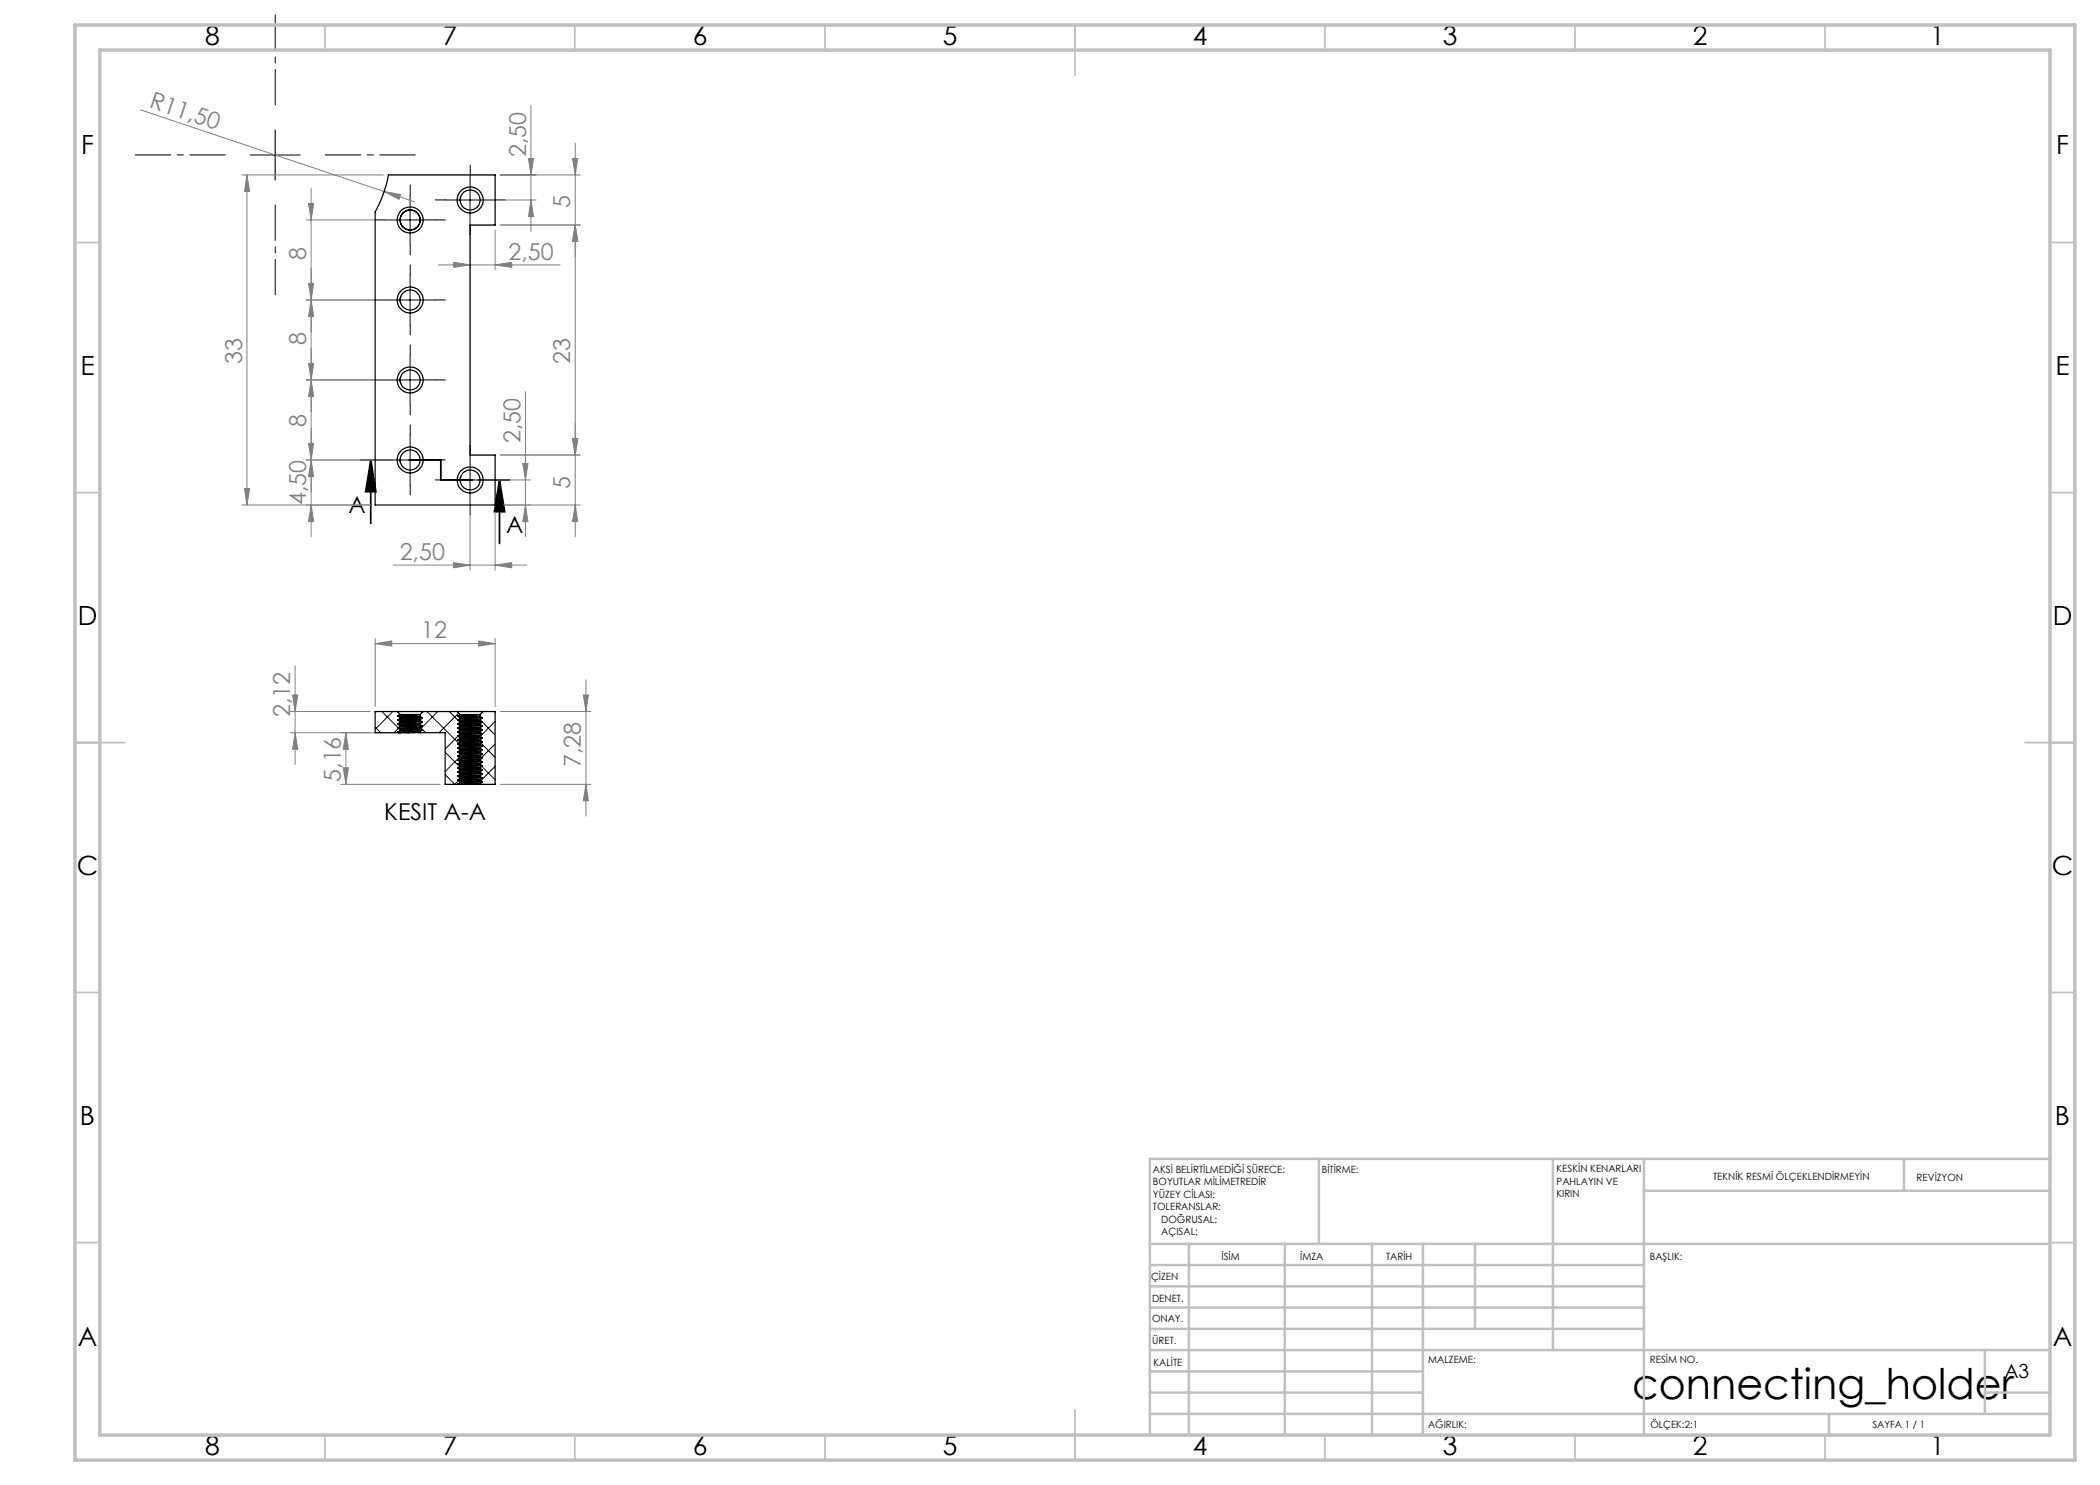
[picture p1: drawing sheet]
<svg xmlns="http://www.w3.org/2000/svg" width="420mm" height="297mm" viewBox="0 0 420 297" stroke-linecap="round" stroke-linejoin="round" font-family="sans-serif">
<path d="M74.2 92l1 6.4h-2.1zM74.2 92v12.7M99.9 96l1 6.3h-2zM99.9 96v12.7" fill="none" stroke="#000" stroke-width=".35"/>
<g fill="none" stroke="#808080" stroke-width=".2">
<path d="M28.1 22l48.7 16.3M48.4 35h28.3M49.4 35v66M49.4 35l.5 3.3h-1zM62.2 37.6v69.7M76.8 38.3l3.3 .6-.3 1zM76.8 38.3l6.1 2.1M100 35h16M105.7 31.7h1l-.5 3.3zM106.2 21.1v25.3M114.5 31.7h1l-.5 3.3zM115 28.6v78.7"/>
<path d="M61.2 44h19.8M61.7 40.7h1l-.5 3.3zM61.7 56.7h1l-.5 3.3zM87.7 53h24.3M90.7 52.5l3.3 .5-3.3 .5zM94 41v13M95 40h12.2M99 53l3.3-.5v1zM99 46v8M106.2 40l.5 3.3h-1zM115 45l.5 3.3h-1zM116 45h-16"/>
<path d="M61.2 60h19.8M61.7 72.7h1l-.5 3.3zM62.2 60l.5 3.3h-1zM62.2 76l.5 3.3h-1zM81 76h-19.8M105.1 78.3v29M48.9 97.7h1l-.5 3.3zM61.7 88.7h1l-.5 3.3zM62.2 92l.5 3.3h-1zM81 92h-19.8M94 97v17M95 96h11.1"/>
<path d="M104.6 92.7h1l-.5 3.3zM114.5 87.7h1l-.5 3.3zM116 91h-16M62.2 101l.5 3.3h-1zM74 101h-25.6M78.6 113h26.8M90.7 112.5l3.3 .5-3.3 .6zM99 113l3.3-.5v1.1zM99 102v12M100 101h16M105.1 101l.5 3.3h-1zM115 101l.5 3.3h-1z"/>
<path d="M58.5 139h1l-.5 3.3zM59 133.1v19.8M75 128.7l3.4-.5v1zM75 127.7v13.6M75 128.7h24M95.7 128.2l3.3 .5-3.3 .5zM99 127.7v13.6M116.7 139h1l-.5 3.3zM117.2 136v27.2M58 142.3h16M58 146.5h25.1M59 146.5l.5 3.4h-1z"/>
<path d="M68.2 156.9h19.8M68.7 153.6h1l-.5 3.3zM69.2 146.5l.5 3.4h-1zM69.2 146.5v10.4M100 156.9h18.2M100 142.3h18.2M117.2 156.9l.5 3.3h-1z"/>
</g>
<g fill="none" stroke="#000" stroke-width=".2" stroke-dasharray="15.2 1.3 1.3 1.3">
<path d="M82.1 39v-2M89.1 40h-2M94.1 35v-2M99.1 40h2M77.1 44h-2M77.1 60h-2M82.1 49v2M82.1 55v-2M87.1 44h2M87.1 60h2M94.1 45v2M77.1 76h-2"/>
<path d="M82.1 65v2M82.1 71v-2M87.1 76h2M77.1 92h-2M82.1 81v2M82.1 87v-2M82.1 97v2M87.1 92h2M89.1 96h-2M94.1 91v-2M99.1 96h2M94.1 101v2"/>
</g>
<path d="M45.1 31h-18M55.1 21v-18M65.1 31h18M55.1 41v18" fill="none" stroke="#000" stroke-width=".2" stroke-dasharray="15.2 1.3 1.3 1.3" stroke-dashoffset="8.1"/>
<g fill="none" stroke="#000" stroke-width=".2">
<path d="M50 31h10M55 26v10M82 39v10M94 35v10M77 44h10M82 55v10M89 40h10M77 60h10M77 76h10M82 71v10M77 92h10M82 87v10"/>
<path d="M89 96h10M94 91v10"/>
</g>
<path d="M72.2 92h6.3M81.8 92h6.4M88.2 96v-4M94.5 96h-6.3M101.9 96h-6.3" fill="none" stroke="#000" stroke-width=".35" stroke-dasharray="6.3 1.3 1.3 1.3 1.3 1.3"/>
<g fill="none" stroke="#c0c0c0" stroke-width=".35">
<path d="M65 5v5M115 5v5M165 5v5M215 5v10M265 5v5M315 5v5M365 5v5M15 48.5h5M410 48.5h5M15 98.5h5M410 98.5h5M15 148.5h10"/>
<path d="M405 148.5h10M15 198.5h5M410 198.5h5M15 248.5h5M410 248.5h5M65 287v5M115 287v5M165 287v5M215 282v10M265 287v5M315 287v5M365 287v5"/>
</g>
<g fill="none" stroke="#c0c0c0" stroke-width=".5">
<path d="M263.8 231.8v17M310.6 231.8v38.2M328.8 231.8v55.2M328.8 238.2h81.2M380.8 231.8v6.4M410 231.8h-180v55.2M230 248.8h180M230 257.3h98.8M230 253h98.8M237.8 248.8v38.2M257 248.8v38.2M274.4 248.8v38.2"/>
<path d="M284.6 248.8v38.2M295 248.8v17M230 265.8h98.8M230 261.5h98.8M230 278.5h54.6M230 274.3h54.6M230 270h180M397 278.5h13M397 270v12.8M230 282.8h180M365.8 282.8v4.2"/>
</g>
<path d="M15 5h400v287h-400zM20 10h390v277h-390z" fill="none" stroke="#c0c0c0" stroke-width=".7"/>
<path d="M74.2 92l1 6.4h-2.1zM99.9 96l1 6.3h-2z" fill="#000"/>
<g fill="#808080">
<path d="M76.8 38.3l3.3 .6-.3 1z"/>
<path d="M95.7 128.2l3.3 .5-3.3 .5zM75 128.7l3.4-.5v1z"/>
<path d="M90.7 52.5l3.3 .5-3.3 .5zM99 53l3.3-.5v1zM90.7 112.5l3.3 .5-3.3 .6zM99 113l3.3-.5v1.1z"/>
<path d="M62.2 60l.5 3.3h-1zM61.7 40.7h1l-.5 3.3z"/>
<path d="M48.9 97.7h1l-.5 3.3zM49.4 35l.5 3.3h-1zM115 45l.5 3.3h-1zM114.5 31.7h1l-.5 3.3zM115 101l.5 3.3h-1zM114.5 87.7h1l-.5 3.3zM62.2 92l.5 3.3h-1zM61.7 72.7h1l-.5 3.3zM106.2 40l.5 3.3h-1zM105.7 31.7h1l-.5 3.3zM117.2 156.9l.5 3.3h-1zM116.7 139h1l-.5 3.3z"/>
<path d="M62.2 76l.5 3.3h-1zM61.7 56.7h1l-.5 3.3z"/>
<path d="M115 45l.5 3.3h-1zM114.5 87.7h1l-.5 3.3zM61.7 88.7h1l-.5 3.3zM62.2 101l.5 3.3h-1zM104.6 92.7h1l-.5 3.3zM105.1 101l.5 3.3h-1zM69.2 146.5l.5 3.4h-1zM68.7 153.6h1l-.5 3.3z"/>
<path d="M58.5 139h1l-.5 3.3zM59 146.5l.5 3.4h-1z"/>
</g>
<g fill="none" stroke="#000" stroke-width=".25">
<path d="M77.7 35h21.3v10h-5v46h5v10h-24v-58.6a23.8 23.8 0 0 0 2.7-7.4zM92.1 39.4l-.1 .6M80.2 59.4l-.2 .6M80 76l.1 .6M80 60l.1 .6M80.2 75.4l-.2 .6M80 92l.1 .6M92.1 95.4l-.1 .6M79.4 142.3h5.2M79.4 142.3h-4.4v4.2h4.8M79.4 142.3l.6 .6M79.6 146.4l2.2 .1"/>
<path d="M79.6 144l4.8 .3M79.6 143.2l4.8 .3M79.6 145.6l4.8 .3M79.6 144.7l4.8 .4M79.6 145.6l.4 .3M79.6 146.5h.2M79.6 143.2l.4 .3M79.6 144l.4 .3M79.6 144.7l.4 .4M79.6 146.4v.1M79.6 146.5h.6M79.7 144.9l4.8 .4"/>
<path d="M79.7 144.1l4.8 .4M79.7 143.3l4.8 .3M79.7 145.7l4.8 .3M79.8 146.5h.4M80 146.1l4 .4M80 146.1l-.4 .3M80 143.7l4 .4M80 143.5l4 .4M80 143.7l-.4 .3M80 142.9h4M80 142.9l4 .4M80 142.9l-.4 .3"/>
<path d="M80 145.3l4 .4M80 145.3l-.4 .3M80 144.5l4 .4M80 144.5l-.4 .2M80 144.3l4 .4M80 145.1l4 .4M80 145.9l4 .4M80 143.5v.2M80 144.3v.2M80 145.1v.2M80 145.9v.2M80.2 146.5h1.6"/>
<path d="M81.8 146.5h2.2M84 144.1l.5 .4M84 145.7l.5 .3M84 144.9l.5 .4M84 143.3l.5 .3M84 146.5h5v10.4h2.6M84 142.9v.4M84 143.9v.2M84 144.7v.2M84 145.5v.2M84 146.3v.2M84.5 146l-.5 .3"/>
<path d="M84.5 145.3l-.5 .2M84.5 144.5l-.5 .2M84.5 143.6l-.5 .3M84.6 142.3l-.6 .6M84.6 142.3h6.8M91.4 142.3h5.2M91.4 142.3l.6 .6M91.6 153.6l4.8 .3M91.6 145.6l4.8 .3M91.6 144l4.8 .3M91.6 149.5l4.8 .4M91.6 155.1l4.8 .4"/>
<path d="M91.6 151.2l4.8 .3M91.6 148l4.8 .3M91.6 151.9l4.8 .4M91.6 147.1l4.8 .4M91.6 156l4.8 .3M91.6 156.8l.8 .1M91.6 143.2l4.8 .3M91.6 154.4l4.8 .3M91.6 144.7l4.8 .4M91.6 143.2v.1M91.6 143.3l.4 .2M91.6 144v.1"/>
<path d="M91.6 144.1l.4 .2M91.6 144.7v.1M91.6 144.8l.4 .3M91.6 145.6v.1M91.6 145.7l.4 .2M91.6 147.1v.1M91.6 147.2l.4 .3M91.6 148v.1M91.6 148.1l.4 .2M91.6 149.5v.1M91.6 149.6l.4 .3M91.6 151.2v.1"/>
<path d="M91.6 151.3l.4 .2M91.6 151.9v.1M91.6 152l.4 .3M91.6 153.6v.1M91.6 153.7l.4 .2M91.6 154.4h.1M91.6 154.4l.4 .3M91.6 155.1v.2M91.6 155.3l.4 .2M91.6 156v.1M91.6 156.1l.4 .2M91.6 156.8v.1"/>
<path d="M91.6 155.3l4.8 .3M91.6 148.1l4.8 .3M91.6 151.3l4.8 .4M91.6 145.7l4.8 .3M91.6 153.7l4.8 .4M91.6 143.3l4.8 .3M91.6 156.1l4.8 .4M91.6 152l4.8 .5M91.6 156.9h.8M91.6 154.4l4.8 .5M91.6 147.2l4.8 .5M91.6 149.6l4.8 .5"/>
<path d="M91.6 144.8l4.8 .5M91.6 144.1l4.8 .4M91.7 146.4l4.7 .3M91.7 150.4l4.7 .3M91.7 152.8l4.7 .3M91.7 148.8l4.7 .3M91.7 146.5l4.7 .4M91.7 152.9l4.7 .3M91.7 148.9l4.7 .4M91.7 150.5l4.7 .3M92 153.3l-.4 .3M92 153.3l4 .4"/>
<path d="M92 153.1l4 .4M92 145.3l4 .4M92 145.1l4 .4M92 145.3l-.4 .3M92 143.7l4 .4M92 143.5l4 .4M92 143.7l-.4 .3M92 149.3l-.4 .2M92 149.3l4 .4M92 149.1l4 .4M92 154.9l4 .4M92 154.7l4 .4"/>
<path d="M92 154.9l-.4 .2M92 150.9l4 .4M92 150.7l4 .4M92 150.9l-.4 .3M92 147.7l4 .4M92 147.5l4 .4M92 147.7l-.4 .3M92 151.7l4 .4M92 151.5l4 .4M92 151.7l-.4 .2M92 146.9l4 .4M92 146.7l4 .4"/>
<path d="M92 146.9l-.4 .2M92 155.7l-.4 .3M92 155.7l4 .4M92 155.5l4 .4M92 146.1l4 .4M92 145.9l4 .4M92 146.1l-.4 .3 .4 .3M92 156.5l-.4 .3M92 156.5l3.9 .4M92 156.3l4 .4M92 142.9l-.4 .3M92 142.9l4 .4"/>
<path d="M92 142.9h4M92 150.1l4 .4M92 149.9l4 .4M92 150.1l-.4 .3 .4 .3M92 154.1l-.4 .3M92 154.1l4 .4M92 153.9l4 .4M92 152.5l4 .4M92 152.3l4 .4M92 152.5l-.4 .2 .4 .4M92 144.5l4 .4M92 144.3l4 .4"/>
<path d="M92 144.5l-.4 .2M92 148.5l-.4 .3 .4 .3M92 148.5l4 .4M92 148.3l4 .4M92 143.5v.2M92 144.3v.2M92 145.1v.2M92 145.9v.2M92 146.7v.2M92 147.5v.2M92 148.3v.2M92 149.1v.2"/>
<path d="M92 149.9v.2M92 150.7v.2M92 151.5v.2M92 152.3v.2M92 153.1v.2M92 153.9v.2M92 154.7v.2M92 155.5v.2M92 156.3v.2M92.4 156.9h3.5M95.9 156.9h.1M96 153.7l.4 .4"/>
<path d="M96 145.7l.4 .3M96 144.1l.4 .4M96 149.7l.4 .4M96 155.3l.4 .3M96 151.3l.4 .4M96 148.1l.4 .3M96 152.1l.4 .4M96 147.3l.4 .4M96 156.1l.4 .4M96 146.5l.4 .4M96 143.3l.4 .3M96 150.5l.4 .3"/>
<path d="M96 154.5l.4 .4M96 152.9l.4 .3M96 144.9l.4 .4M96 148.9l.4 .4M96 142.9v.4M96 143.9v.2M96 144.7v.2M96 145.5v.2M96 146.3v.2M96 147.1v.2M96 147.9v.2M96 148.7v.2"/>
<path d="M96 149.5v.2M96 150.3v.2M96 151.1v.2M96 151.9v.2M96 152.7v.2M96 153.5v.2M96 154.3v.2M96 155.1v.2M96 155.9v.2M96 156.7v.2M96.4 148.4l-.4 .3M96.4 147.7l-.4 .2"/>
<path d="M96.4 146.9l-.4 .2M96.4 146l-.4 .3M96.4 145.3l-.4 .2M96.4 144.5l-.4 .2M96.4 143.6l-.4 .3M96.4 156.5l-.4 .2M96.4 155.6l-.4 .3M96.4 154.9l-.4 .2M96.4 154.1l-.4 .2M96.4 153.2l-.4 .3M96.4 152.5l-.4 .2M96.4 151.7l-.4 .2"/>
<path d="M96.4 150.8l-.4 .3M96.4 150.1l-.4 .2M96.4 149.3l-.4 .2M96.6 142.3h2.4v14.6h-3M96.6 142.3l-.6 .6"/>
<circle cx="94" cy="40" r="1.99"/>
<circle cx="82" cy="44" r="1.99"/>
<circle cx="82" cy="44" r="2.59"/>
<circle cx="82" cy="60" r="1.99"/>
<circle cx="82" cy="44" r="2"/>
<circle cx="94" cy="40" r="2.6"/>
<circle cx="82" cy="60" r="2.6"/>
<circle cx="82" cy="76" r="2.59"/>
<circle cx="82" cy="76" r="1.99"/>
<circle cx="82" cy="92" r="2.6"/>
<circle cx="82" cy="92" r="1.99"/>
<circle cx="94" cy="96" r="2.59"/>
<circle cx="94" cy="96" r="1.99"/>
</g>
<g fill="none" stroke="#000" stroke-width=".2">
<path d="M75 145.4l1.1 1.1M76.4 142.3l3.2 3.3M78.6 142.3l-3.6 3.5M79.7 145.7l-.9 .8M79.9 145.9h.1M84.1 145.5l1 1M85.4 142.3l6.4 6.4M87.6 142.3l-3.5 3.5M89 154.9l1.9 2 .8-.8M89 150.5l2.9 2.8M89.9 142.3l2.1 2.2M91.6 147.2l-2.6 2.6"/>
<path d="M91.7 142.6l-3.9 3.9M91.9 151.4l-2.9 2.9M92 146.8l-.2 .2M96 144l.3 .3M96.2 148.6l2.8 2.9M96.4 153.3l2.6 2.7M96.5 144.4l2.5 2.6M98.8 142.3l.2 .2M99 144.3l-3 3M99 148.8l-2.7 2.7M99 153.3l-2.9 2.9"/>
</g>
<text font-size="8.5" x="326.4" y="279.7">connecting_holder</text>
<g font-size="5.3">
<text x="41" y="9">8</text>
<text x="88.5" y="9">7</text>
<text x="138.5" y="9">6</text>
<text x="188.5" y="9">5</text>
<text x="238.5" y="9">4</text>
<text x="288.5" y="9">3</text>
<text x="338.5" y="9">2</text>
<text x="386" y="9">1</text>
<text x="16.2" y="30.8">F</text>
<text x="411.2" y="30.8">F</text>
<text x="16.1" y="75">E</text>
<text x="411.1" y="75">E</text>
<text x="15.5" y="125">D</text>
<text x="410.5" y="125">D</text>
<text x="15.4" y="175">C</text>
<text x="410.4" y="175">C</text>
<text x="16" y="225">B</text>
<text x="411" y="225">B</text>
<text x="15.5" y="269.3">A</text>
<text x="410.5" y="269.3">A</text>
<text x="41" y="291">8</text>
<text x="88.5" y="291">7</text>
<text x="138.5" y="291">6</text>
<text x="188.5" y="291">5</text>
<text x="238.5" y="291">4</text>
<text x="288.5" y="291">3</text>
<text x="338.5" y="291">2</text>
<text x="386" y="291">1</text>
</g>
<g font-size="4.7" fill="#808080">
<text x="29.7" y="21.4" transform="rotate(19 29.7 21.4)">R11,50</text>
<text x="105.2" y="31.5" transform="rotate(-90 105.2 31.5)">2,50</text>
<text x="114" y="41.6" transform="rotate(-90 114 41.6)">5</text>
<text x="61.2" y="52" transform="rotate(-90 61.2 52)">8</text>
<text x="101.7" y="51.9">2,50</text>
<text x="61.2" y="68.9" transform="rotate(-90 61.2 68.9)">8</text>
<text x="48.4" y="72.9" transform="rotate(-90 48.4 72.9)">33</text>
<text x="114" y="72.9" transform="rotate(-90 114 72.9)">23</text>
<text x="61.2" y="85.4" transform="rotate(-90 61.2 85.4)">8</text>
<text x="104.1" y="88.7" transform="rotate(-90 104.1 88.7)">2,50</text>
<text x="61.2" y="101" transform="rotate(-90 61.2 101)">4,50</text>
<text x="114" y="97.7" transform="rotate(-90 114 97.7)">5</text>
<text x="79.9" y="112">2,50</text>
<text x="84.3" y="127.7">12</text>
<text x="58" y="143.5" transform="rotate(-90 58 143.5)">2,12</text>
<text x="116.2" y="153.4" transform="rotate(-90 116.2 153.4)">7,28</text>
<text x="68.2" y="156.4" transform="rotate(-90 68.2 156.4)">5,16</text>
</g>
<g font-size="4.7">
<text x="69.7" y="102.5">A</text>
<text x="101.2" y="106.5">A</text>
<text x="76.9" y="163.9">KESIT A-A</text>
</g>
<text font-size="3.9" x="400.9" y="275.5">A3</text>
<g font-size="2">
<text x="230.6" y="234.6">AKSİ BELİRTİLMEDİĞİ SÜRECE:</text>
<text x="230.6" y="237.1">BOYUTLAR MİLİMETREDİR</text>
<text x="230.6" y="239.6">YÜZEY CİLASI:</text>
<text x="264.4" y="234.6">BİTİRME:</text>
<text x="311.3" y="234.5">KESKİN KENARLARI</text>
<text x="311.3" y="237">PAHLAYIN VE</text>
<text x="311.3" y="239.5">KIRIN</text>
<text x="342.6" y="236">TEKNİK RESMİ ÖLÇEKLENDİRMEYİN</text>
<text x="383.3" y="236.2">REVİZYON</text>
<text x="230.6" y="242.1">TOLERANSLAR:</text>
<text x="232.2" y="244.6">DOĞRUSAL:</text>
<text x="232.2" y="247.1">AÇISAL:</text>
<text x="244.3" y="252">İSİM</text>
<text x="260" y="251.9">İMZA</text>
<text x="277.2" y="251.9">TARİH</text>
<text x="330" y="251.9">BAŞLIK:</text>
<text x="230.2" y="256.1">ÇİZEN</text>
<text x="230.4" y="260.3">DENET.</text>
<text x="230.4" y="264.4">ONAY.</text>
<text x="230.5" y="268.8">ÜRET.</text>
<text x="230.7" y="273.1">KALİTE</text>
<text x="285.7" y="272.5">MALZEME:</text>
<text x="330" y="272.5">RESİM NO.</text>
<text x="285.6" y="285.5">AĞIRLIK:</text>
<text x="330.1" y="285.6">ÖLÇEK:2:1</text>
<text x="374.5" y="285.6">SAYFA 1 / 1</text>
</g>
</svg>
